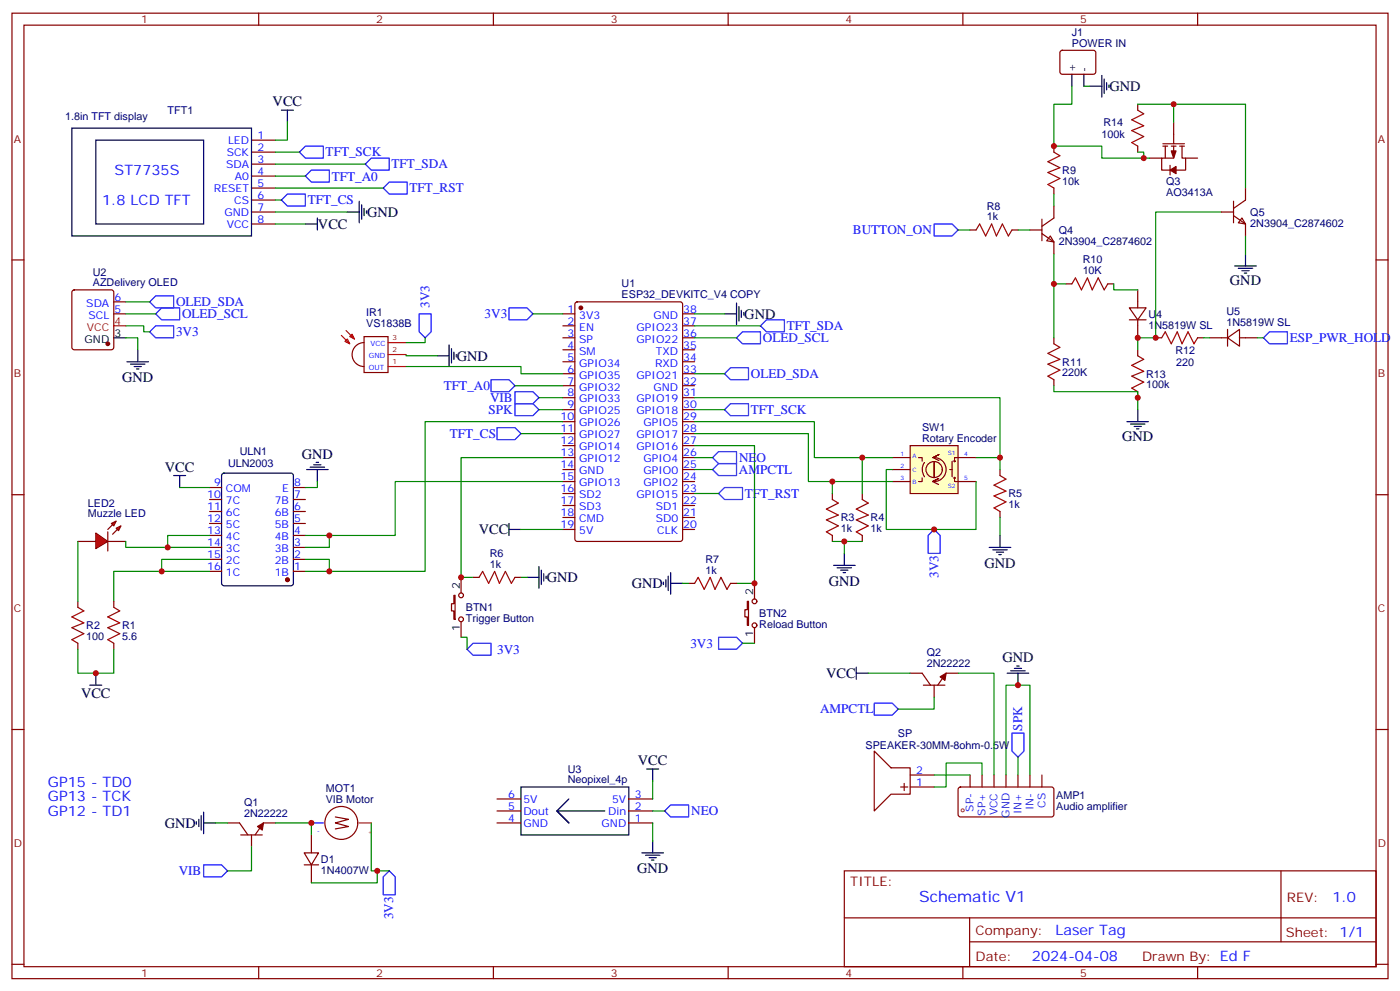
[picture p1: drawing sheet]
<svg xmlns="http://www.w3.org/2000/svg" width="412mm" height="292mm" viewBox="0 0 412 292" stroke-linecap="round" stroke-linejoin="round" font-family="sans-serif">
<g fill="none" stroke="#870000" stroke-width=".35">
<path d="M3.5 3.9h405.4v284.3h-405.4zM7.1 7.4h398.2v277.3h-398.2zM76.2 3.9v3.5M145.3 3.9v3.5M214.5 3.9v3.5M283.6 3.9v3.5M352.8 3.9v3.5M74.1 41.3h7M74.1 44.8h7M74.1 48.3h7M74.1 51.9h7M74.1 55.4h7"/>
<path d="M74.1 58.9h7M3.5 76.6h3.6M74.1 62.4h7M74.1 66h7M405.3 76.6h3.6M21.4 85.6l.5-.2h10.9l.5 .2 .2 .5v16.2l-.2 .5-.5 .2h-10.9l-.5-.2-.2-.5v-16.2zM33.5 92.4h3.5M33.5 88.9h3.5M165.8 92.4h3.5M165.8 96h3.5M165.8 99.5h3.5M169.6 89.1l.4-.2h30.4l.6 .4 .1 69.5-.5 .6-30.6 .1-.6-.5-.1-69.4z"/>
<path d="M201.1 92.4h3.5M201.1 96h3.5M201.1 99.5h3.5M165.8 103h3.5M165.8 106.5h3.5M165.8 110.1h3.5M165.8 113.6h3.5M165.8 117.1h3.5M201.1 103h3.5M201.1 106.5h3.5M201.1 110.1h3.5M201.1 113.6h3.5"/>
<path d="M201.1 117.1h3.5M165.8 120.7h3.5M165.8 124.2h3.5M165.8 127.7h3.5M165.8 131.2h3.5M165.8 134.8h3.5M165.8 138.3h3.5M201.1 120.7h3.5M201.1 124.2h3.5M201.1 127.7h3.5M201.1 131.2h3.5M201.1 134.8h3.5"/>
<path d="M201.1 138.3h3.5M3.5 145.7h3.6M61.7 157.7h3.6M61.7 154.2h3.6M61.7 150.6h3.6M61.7 147.1h3.6M61.7 143.6h3.6M86.4 157.7h3.6M86.4 154.2h3.6M86.4 150.6h3.6M86.4 147.1h3.6M86.4 143.6h3.6"/>
<path d="M165.8 141.8h3.5M165.8 145.3h3.5M165.8 148.9h3.5M165.8 152.4h3.5M165.8 155.9h3.5M201.1 141.8h3.5M201.1 145.3h3.5M201.1 148.9h3.5M201.1 152.4h3.5M201.1 155.9h3.5M405.3 145.7h3.6M61.7 168.3h3.6"/>
<path d="M61.7 164.7h3.6M61.7 161.2h3.6M86.4 168.3h3.6M86.4 164.7h3.6M86.4 161.2h3.6M3.5 214.8h3.6M405.3 214.8h3.6M248.7 256.5h156.6v28.2h-156.6zM377.3 256.5v20.9M248.7 270.3h156.5M285.6 277.4h119.6M285.6 270.3v14.1"/>
<path d="M3.5 284h3.6M76.2 284.7v3.5M145.3 284.7v3.5M214.5 284.7v3.5M283.6 284.7v3.5M352.8 284.7v3.5M405.3 284h3.6"/>
</g>
<g fill="#870000" stroke="#870000" stroke-width=".35">
<circle cx="171.1" cy="90.7" r=".53"/>
<circle cx="31.7" cy="101.2" r=".53"/>
<circle cx="84.7" cy="170.7" r=".53"/>
</g>
<g fill="none" stroke="#000" stroke-width=".35">
<path d="M21.2 37.7h52.9v31.8h-52.9zM82.9 32.5h3.5M84.7 32.5v3.5M28.2 41.3h31.8v24.7h-31.8zM105.8 59.3v6.3M90 66h3.5M93.5 64.2v3.5M102.3 62.4h3.5M106.5 60.3v4.3M107.2 61.4v2.1M107.9 62.1v.7M33.5 99.5h3.5"/>
<path d="M213.4 92.4h3.6M217 89.3v6.3M217.7 90.3v4.2M218.4 91.4v2.1M219.1 92.1v.7M37.4 106.5h6.3M38.5 107.2h4.2M39.5 108h2.1M40.2 108.7h.7M40.6 103v3.5M65.5 139.6l.5-.3h19.7l.7 .5v32l-.4 .7h-20l-.7-.5v-31.9zM90.3 138.3h6.4"/>
<path d="M91.4 137.6h4.2M92.4 136.9h2.1M93.1 136.2h.7M93.5 138.3v3.5M51.2 140.1h3.5M52.9 140.1v3.5M149.9 155.9h3.6M149.9 154.2v3.5"/>
</g>
<g fill="none" stroke="#008700" stroke-width=".35">
<path d="M84.7 36v5.3h-3.6M81.1 44.8h7.1M81.1 48.3h26.5M81.1 51.9h8.9M81.1 55.4h31.8M81.1 58.9h1.8M81.1 66h8.9M81.1 62.4h21.2M37 99.5h3.6v3.5M37 96h5.3v1.7h1.8M37 92.4h8.9M37 88.9h7.1"/>
<path d="M157 92.4h8.8M204.6 92.4h8.8M204.6 96h19.4M204.6 99.5h12.4M151.7 113.6h14.1M204.6 110.1h8.8M153.5 127.7h12.3M165.8 124.2h-40.6v44.1h-35.2M204.6 120.7h8.8M52.9 143.6h8.8M93.5 141.8v1.8h-3.5M153.5 155.9h12.3"/>
<path d="M204.6 145.3h7.1M61.7 168.3h-28.2v8.8M61.7 164.7h-14.1v3.6M90 164.7h7v3.6"/>
</g>
<g fill="none" stroke="#00f" stroke-width=".35">
<path d="M84.7 57.2h5.3v3.5h-5.3l-1.8-1.8zM88.2 44.8l1.8-1.8h5.2v3.6h-5.2zM90 51.9l1.7-1.8h5.3v3.5h-5.3zM107.6 48.3l1.8-1.7h5.3v3.5h-5.3zM112.9 55.4l1.8-1.8h5.2v3.6h-5.2zM44.1 97.7l1.8-1.7h5.3v3.5h-5.3zM44.1 88.9l1.8-1.8h5.3v3.6h-5.3zM47.6 90.7h5.3v3.5h-5.3l-1.7-1.8zM149.9 90.7h5.3l1.8 1.7-1.8 1.8h-5.3zM217 99.5l1.7-1.8h5.3v3.5h-5.3zM224 96l1.8-1.8h5.3v3.5h-5.3zM144.6 111.8h5.3l1.8 1.8-1.8 1.8h-5.3z"/>
<path d="M215.2 108.3h5.3v3.5h-5.3l-1.8-1.7zM146.4 125.9h5.3l1.8 1.8-1.8 1.8h-5.3zM213.4 120.7l1.8-1.8h5.3v3.5h-5.3zM211.7 145.3l1.7-1.7h5.3v3.5h-5.3z"/>
</g>
<path d="M33.5 96h3.5" fill="none" stroke="#f00" stroke-width=".35"/>
<g fill="#f00" stroke="#870000" stroke-width=".35">
<path d="M28.2 157l3.5 2.5-3.5 2.1z"/>
<path d="M31.7 156.6v5.7z"/>
</g>
<g fill="#870000" stroke="#870000" stroke-width=".35">
<path d="M31.7 155.9l1.5-1.4z"/>
<path d="M33.2 157.3l1.4-1.4z"/>
</g>
<g fill="#f00" stroke="#870000" stroke-width=".35">
<path d="M32.8 154.2l1.4-.7-.7 1.4z"/>
<path d="M34.2 155.6l1.4-.7-.7 1.4z"/>
</g>
<path d="M22.9 159.5h5.3M31.7 159.5h5.3M22.9 177.1v1.8M33.5 177.1v1.8M22.9 189.4v1.8M33.5 189.4v1.8" fill="none" stroke="#870000" stroke-width=".35"/>
<path d="M22.9 159.5v17.6M37 159.5v1.7h24.7M61.7 157.7h-12.3v3.5M97 157.7v3.5h-7M165.8 141.8h-49.4v15.9h-26.4M22.9 191.2v7.1h10.6v-7.1" fill="none" stroke="#008700" stroke-width=".35"/>
<path d="M22.9 178.9l1.8 1-3.5 1.8 3.5 1.7-3.5 1.5 3.5 1.7-3.5 1.8 1.7 1M33.5 178.9l1.8 1-3.6 1.8 3.6 1.7-3.6 1.5 3.6 1.7-3.6 1.8 1.8 1" fill="none" stroke="#a10000" stroke-width=".35"/>
<path d="M28.2 198.3v3.5M26.5 201.8h3.5" fill="none" stroke="#000" stroke-width=".35"/>
<path d="M268.1 131.2h14.1v14.1h-14.1z" fill="#ffffc2" stroke="#850000" stroke-width=".35"/>
<g fill="none" stroke="#850000" stroke-width=".35">
<path d="M270.6 134.8h1v1M272.3 136.2a3.7 3.7 0 0 0 0 4.2M274.8 134.8l1.8-.9-1.8 .9 1.8 .8M275.2 134.8a3.5 3.5 0 0 1 3.5 3.5 3.5 3.5 0 0 1-3.5 3.5M275.2 136.1v4.5zM279.8 138.3h.7M280.5 135.8v4.6M282.2 134.8h-1v1M271.6 140.8v1h-1M274.7 141.8l1.8-.9-1.8 .9 1.8 .9M281.2 140.8v1h1"/>
<circle cx="275.2" cy="138.3" r="2.39"/>
<circle cx="281.2" cy="135.8" r=".18"/>
<circle cx="281.2" cy="140.8" r=".18"/>
</g>
<g fill="none" stroke="#870000" stroke-width=".35">
<path d="M312.4 15l.5-.2 9.5 .1 .4 .6-.1 5.9-.6 .5-9.5-.1-.4-.6v-5.7zM335.1 30.7v1.8M345.7 36v6.3M310.4 43v1.8M310.4 55.4v1.8M335.1 43v1.8M338.7 46.6h3.5M342.5 42.3h6.4M342.5 43h1.5M343.3 43v3.6M344.7 48.7v2.8M345 43h1.4"/>
<path d="M345.7 43v3.6h-3.5v3.5h2.5M347.5 43h1.4M348.2 43v3.6h1v3.5h-2.8M349.2 46.6h3.6M363.4 59.3v6.3M366.9 55.4v3.5l-3.5 2.5M285.8 67.7h1.7M298.1 67.7h1.8M303.4 67.7h3.5M306.9 64.6v6.3M306.9 68.8l3.5 2.5v3.5M309.4 69.5l1 1.8-2.1-.4z"/>
<path d="M310.4 60.7v3.5l-3.5 2.5M359.8 62.4h3.6M363.4 63.5l3.5 2.5v3.5M365.8 64.2l1.1 1.8-2.1-.4zM107.2 99.1h7.1v10.6h-7.1zM310.4 99.5v1.7M314 83.6h1.7M326.3 83.6h1.8M332.7 90.7h4.9l-2.5 3.5zM332.7 94.2h4.9M335.1 85.4v5.3M335.1 94.2v5.3"/>
<path d="M340.4 99.5h1.8M352.8 99.5h1.7M356.3 99.5h5.3M361.6 99.5l3.5-2.5v5zM361.6 97v5M365.1 99.5h5.3M107.2 100.9a3.5 3.5 0 0 0-3.5 3.5 3.5 3.5 0 0 0 3.5 3.6M310.4 111.8v1.8M335.1 103v1.8M335.1 115.4v1.7M262.8 138.3h5.3M262.8 134.8h5.3"/>
<path d="M282.2 134.8h5.3M294.6 138.3v1.8M245.2 145.3v1.8M245.2 157.7v1.8M254 145.3v1.8M254 157.7v1.8M262.8 141.8h5.3M282.2 141.8h5.3M294.6 150.6v1.8M133.7 175.3h.4v7.1h-.4v-2.5h-.7v-2.1h.7zM135.8 170v4.6M139.3 170h1.8"/>
<path d="M151.7 170h1.8M202.8 171.8h1.8M215.2 171.8h1.8M220.1 177.1h.4v7.1h-.4v-2.5h-.7v-2.1h.7zM222.2 171.8v4.6M135.8 183.1v4.6M222.2 184.9v4.5M268.1 198.3h3.5l2.5 3.5M282.2 198.3h-3.5l-2.5 3.5M272 201.8h6.3M275.2 201.8v3.5M146.4 238.8h7.1"/>
<path d="M146.4 235.3h7.1M185.2 238.8h7.1M185.2 235.3h7.1M257.5 221.2l5 4.9h5.6v7.8h-5.6l-5 4.9zM265.3 231.8h2.1M266.3 230.7v2.1M268.1 231.8h7.1M268.1 228.2h7.1M282.5 232l.4-.2h27.1l.4 .7v7.7l-.7 .4-27-.1-.5-.6v-7.4zM285.8 228.2v3.6M289.3 228.2v3.6M292.8 228.2v3.6"/>
<path d="M296.3 228.2v3.6M299.9 228.2v3.6M303.4 228.2v3.6M306.9 228.2v3.6M67 242.4h3.6l2.4 3.5M70.9 245.9h6.4M74.1 245.9v3.5M81.1 242.4h-3.5l-2.5 3.5M89.6 251.2h4.2l-2.1 3.5zM89.6 254.7h4.2M91.7 245.9v5.3M91.7 254.7v5.3"/>
<path d="M98.8 240.6l3.9 .7-3.9 1.1 3.9 1-3.9 .7M146.4 242.4h7.1M185.2 242.4h7.1"/>
<circle cx="135.8" cy="175.3" r=".71"/>
<circle cx="222.3" cy="177.1" r=".71"/>
<circle cx="135.8" cy="182.4" r=".71"/>
<circle cx="222.3" cy="184.1" r=".71"/>
<circle cx="100.5" cy="242.4" r="4.9"/>
</g>
<g fill="none" stroke="#008700" stroke-width=".35">
<path d="M315.7 25.4v5.3h-5.3v12.3h14.2v3.6h14.1M319.3 25.4h1.7M335.1 30.7h10.6v5.3M345.7 30.7h21.2v24.7M310.4 57.2v3.5M335.1 44.8h1.8v1.8M282.2 67.7h3.6M299.9 67.7h3.5M310.4 74.8v24.7M359.8 62.4h-19.4v37.1h-5.3v3.5M366.9 69.5v5.3M125.2 99.5v1.4h-5.6"/>
<path d="M310.4 83.6h3.6M328.1 83.6v1.8h7M354.5 99.5h1.8M370.4 99.5h1.8M119.6 108h33.9v2.1h12.3M119.6 104.4v.4h9.2M158.7 117.1h7.1M204.6 117.1h90v17.7h-7.1M310.4 113.6v1.8h24.7v5.3M158.7 120.7h7.1M165.8 134.8h-30v35.2h3.5M204.6 124.2h35.3v10.6h22.9"/>
<path d="M204.6 127.7h33.5v14.1h24.7M204.6 131.2h17.6v40.6h-5.2M204.6 134.8h5.3M204.6 138.3h5.3M254 134.8v10.5M262.8 138.3h-1.7v17.6h26.4v-14.1M294.6 134.8v3.5M245.2 141.8v3.5M245.2 159.5h8.8M248.7 159.5v3.5M294.6 152.4v5.3M153.5 170h1.7"/>
<path d="M201.1 171.8h1.7M135.8 187.7h1.8v3.5M218.7 189.4h3.5M255.8 198.3h12.3M282.2 198.3h10.6v29.9M275.2 205.3v3.5h-10.6M192.3 230v5.3M192.3 238.8h3.5M275.2 228.2h10.6M289.3 228.2v-3.5h-10.6v7.1h-3.5M296.3 228.2v-26.4h7.1v26.4M299.9 223v5.2"/>
<path d="M63.5 242.4h3.5M74.1 249.4v7.1h-7.1M81.1 242.4h10.6v3.5M109.4 242.4v14.1h5.3M111.1 256.5v3.5h-19.4M192.3 242.4v5.2"/>
</g>
<g fill="none" stroke="#00f" stroke-width=".35">
<path d="M275.2 66h5.3l1.7 1.7-1.7 1.8h-5.3zM123.5 92.4h3.5v5.3l-1.8 1.8-1.7-1.8zM372.2 99.5l1.7-1.8h5.3v3.5h-5.3zM151.7 118.9h5.3l1.7 1.8-1.7 1.7h-5.3zM151.7 115.4h5.3l1.7 1.7-1.7 1.8h-5.3zM209.9 134.8l1.8-1.8h5.3v3.5h-5.3zM209.9 138.3l1.8-1.8h5.3v3.6h-5.3zM275.2 155.9l1.7 1.8v5.3h-3.5v-5.3zM137.6 191.2l1.7-1.8h5.3v3.6h-5.3zM211.7 187.7h5.3l1.7 1.7-1.7 1.8h-5.3zM257.5 207.1h5.3l1.8 1.7-1.8 1.8h-5.3zM298.1 215.9h3.5v5.3l-1.7 1.8-1.8-1.8z"/>
<path d="M195.8 238.8l1.8-1.7h5.2v3.5h-5.2zM60 254.7h5.3l1.7 1.8-1.7 1.7h-5.3zM91.7 242.4h3.5M114.7 256.5l1.7 1.7v5.3h-3.5v-5.3z"/>
</g>
<path d="M335.1 32.5l1.8 1-3.5 1.8 3.5 1.7-3.5 1.5 3.5 1.7-3.5 1.8 1.7 1M310.4 44.8l1.8 1.1-3.5 1.7 3.5 1.8-3.5 1.4 3.5 1.8-3.5 1.7 1.7 1.1M287.5 67.7l1.1-1.7 1.7 3.5 1.8-3.5 1.4 3.5 1.8-3.5 1.7 3.5 1.1-1.8M315.7 83.6l1.1-1.8 1.8 3.6 1.7-3.6 1.4 3.6 1.8-3.6 1.8 3.6 1-1.8M342.2 99.5l1.1-1.8 1.7 3.5 1.8-3.5 1.4 3.5 1.8-3.5 1.7 3.5 1.1-1.7M310.4 101.2l1.8 1.1-3.5 1.8 3.5 1.7-3.5 1.4 3.5 1.8-3.5 1.8 1.7 1M335.1 104.8l1.8 1-3.5 1.8 3.5 1.8-3.5 1.4 3.5 1.7-3.5 1.8 1.7 1.1M245.2 147.1l1.7 1.1-3.5 1.7 3.5 1.8-3.5 1.4 3.5 1.8-3.5 1.7 1.8 1.1M254 147.1l1.8 1.1-3.6 1.7 3.6 1.8-3.6 1.4 3.6 1.8-3.6 1.7 1.8 1.1M294.6 140.1l1.7 1-3.5 1.8 3.5 1.7-3.5 1.5 3.5 1.7-3.5 1.8 1.8 1M141.1 170l1.1-1.7 1.7 3.5 1.8-3.5 1.4 3.5 1.8-3.5 1.7 3.5 1.1-1.8M204.6 171.8l1.1-1.8 1.7 3.6 1.8-3.6 1.4 3.6 1.8-3.6 1.7 3.6 1.1-1.8" fill="none" stroke="#a10000" stroke-width=".35"/>
<g fill="none" stroke="#000" stroke-width=".35">
<path d="M315.7 21.9v3.5M319.3 21.9v3.5M321 25.4h3.6M324.6 22.2v6.4M325.3 23.3v4.2M326 24.3v2.2M326.7 25v.8M363.7 78.3h6.4M364.8 79h4.2M365.8 79.7h2.1M366.9 74.8v3.5M366.5 80.4h.7"/>
<path d="M128.8 104.8h3.5M132.3 101.6v6.4M133 102.7v4.2M133.7 103.7v2.1M134.4 104.4v.7M332 124.2h6.3M333 124.9h4.3M334.1 125.6h2.1M334.8 126.3h.7M335.1 120.7v3.5M294.6 157.7v3.5M155.2 170h3.5"/>
<path d="M158.7 166.9v6.3M159.5 167.9v4.3M160.2 169v2.1M160.9 169.7v.7M195.4 171.4v.8M196.1 170.7v2.2M196.8 169.7v4.2M197.6 171.8h3.5M197.6 168.6v6.4M245.5 166.5h6.4M246.6 167.2h4.2M247.6 167.9h2.2"/>
<path d="M248.4 168.6h.7M248.7 163v3.5M291.4 161.2h6.3M292.5 161.9h4.2M293.5 162.6h2.1M294.2 163.3h.7M252.2 198.3h3.6M252.2 196.5v3.5M296.7 198.3h6.3M297.7 197.6h4.3M298.8 196.9h2.1M299.5 196.1h.7"/>
<path d="M299.9 198.3v3.5M60 239.2v6.3M153.5 231.8h31.7v14.1h-31.7zM167.6 235.3l-3.6 3.5 3.6 3.6-3.6-3.6h14.2M190.5 226.5h3.5M192.3 226.5v3.5M57.9 242v.7M58.6 241.3v2.1M59.3 240.2v4.3M60 242.4h3.5M189.1 251.2h6.3M190.1 251.9h4.3"/>
<path d="M191.2 252.6h2.1M191.9 253.3h.7M192.3 247.6v3.6"/>
</g>
<path d="M100.5 98.8l2.5 2.4M102 97.4l2.4 2.4M103 99.1l.7-.7 .7 1.4zM101.6 100.5l.7-.7 .7 1.4zM114.3 104.4h5.3M114.3 100.9h5.3M114.3 108h5.3M105.8 242.4h3.6" fill="none" stroke="#f00" stroke-width=".35"/>
<g fill="#870000" stroke="#870000" stroke-width=".35">
<path d="M75.8 243.4l1.8-1-.3 2.1z"/>
<path d="M276.9 199.3l1.8-1-.4 2.1z"/>
<path d="M345 44.5h1.4l-.7 2.1z"/>
<path d="M344.7 50.1l1.7-1.1v2.2z"/>
</g>
<g fill="#c00">
<circle cx="97" cy="168.3" r=".88"/>
<circle cx="47.6" cy="168.3" r=".88"/>
<circle cx="49.4" cy="161.2" r=".88"/>
<circle cx="28.2" cy="198.3" r=".88"/>
<circle cx="97" cy="157.7" r=".88"/>
<circle cx="275.2" cy="155.9" r=".88"/>
<circle cx="254" cy="134.8" r=".88"/>
<circle cx="245.2" cy="141.8" r=".88"/>
<circle cx="294.6" cy="134.8" r=".88"/>
<circle cx="248.7" cy="159.5" r=".88"/>
<circle cx="222.3" cy="171.8" r=".88"/>
<circle cx="135.8" cy="170" r=".88"/>
<circle cx="299.9" cy="201.8" r=".88"/>
<circle cx="91.7" cy="242.4" r=".88"/>
<circle cx="111.1" cy="256.5" r=".88"/>
<circle cx="310.4" cy="83.6" r=".88"/>
<circle cx="310.4" cy="43" r=".88"/>
<circle cx="336.9" cy="46.6" r=".88"/>
<circle cx="335.1" cy="99.5" r=".88"/>
<circle cx="335.1" cy="117.1" r=".88"/>
<circle cx="345.7" cy="30.7" r=".88"/>
<circle cx="340.4" cy="99.5" r=".88"/>
</g>
<text font-size="4.6" fill="#00f" x="270.8" y="265.5">Schematic V1</text>
<g font-size="4.2">
<text x="326.8" y="26.8">GND</text>
<text x="80.3" y="31.3">VCC</text>
<text x="108.1" y="63.9">GND</text>
<text x="93.7" y="67.4">VCC</text>
<text x="362.3" y="84">GND</text>
<text x="219.3" y="93.8">GND</text>
<text x="134.6" y="106.2">GND</text>
<text x="36" y="112.6">GND</text>
<text x="330.6" y="129.8">GND</text>
<text x="88.9" y="135.1">GND</text>
<text x="48.6" y="139">VCC</text>
<text x="141" y="157.3">VCC</text>
<text x="290" y="167.3">GND</text>
<text x="161" y="171.4">GND</text>
<text x="186.1" y="173.2">GND</text>
<text x="244.1" y="172.6">GND</text>
<text x="295.3" y="195">GND</text>
<text x="243.4" y="199.7">VCC</text>
<text x="23.9" y="205.7">VCC</text>
<text x="187.9" y="225.4">VCC</text>
<text x="48.5" y="243.8">GND</text>
<text x="187.7" y="257.2">GND</text>
</g>
<g font-size="4.2" fill="#00f">
<text x="33.8" y="51.6">ST7735S</text>
<text x="30.1" y="60.4">1.8 LCD TFT</text>
<text x="14.1" y="231.8">GP15 - TD0</text>
<text x="14.1" y="236">GP13 - TCK</text>
<text x="14.1" y="240.2">GP12 - TD1</text>
<text x="392.5" y="265.7">1.0</text>
<text x="310.9" y="275.3">Laser Tag</text>
<text x="304" y="283.1">2024-04-08</text>
</g>
<g font-size="3.9" fill="#00f">
<text x="95.9" y="46">TFT_SCK</text>
<text x="97.7" y="53.2">TFT_A0</text>
<text x="115.4" y="49.6">TFT_SDA</text>
<text x="120.6" y="56.7">TFT_RST</text>
<text x="90.7" y="60.2">TFT_CS</text>
<text x="251.3" y="69">BUTTON_ON</text>
<text x="51.9" y="90.2">OLED_SDA</text>
<text x="53.6" y="93.7">OLED_SCL</text>
<text x="126.5" y="90.6" transform="rotate(-90 126.5 90.6)">3V3</text>
<text x="142.7" y="93.6">3V3</text>
<text x="51.9" y="99">3V3</text>
<text x="224.7" y="100.8">OLED_SCL</text>
<text x="231.8" y="97.2">TFT_SDA</text>
<text x="379.9" y="100.7">ESP_PWR_HOLD</text>
<text x="221.2" y="111.3">OLED_SDA</text>
<text x="130.8" y="114.9">TFT_A0</text>
<text x="144.4" y="118.4">VIB</text>
<text x="143.9" y="121.9">SPK</text>
<text x="221.2" y="121.9">TFT_SCK</text>
<text x="132.5" y="129">TFT_CS</text>
<text x="217.7" y="136">NEO</text>
<text x="217.7" y="139.5">AMPCTL</text>
<text x="219.4" y="146.6">TFT_RST</text>
<text x="276.4" y="170.2" transform="rotate(-90 276.4 170.2)">3V3</text>
<text x="203.4" y="190.7">3V3</text>
<text x="146.5" y="192.5">3V3</text>
<text x="241.6" y="210.1">AMPCTL</text>
<text x="301.1" y="215.2" transform="rotate(-90 301.1 215.2)">SPK</text>
<text x="203.6" y="240.1">NEO</text>
<text x="52.6" y="257.7">VIB</text>
<text x="115.8" y="270.7" transform="rotate(-90 115.8 270.7)">3V3</text>
</g>
<g font-size="3.9" fill="#800">
<text x="250.5" y="261.1">TITLE:</text>
<text x="379.1" y="265.7">REV:</text>
<text x="287.4" y="275.3">Company:</text>
<text x="378.7" y="275.9">Sheet: 1/1</text>
<text x="287.4" y="282.9">Date:</text>
<text x="336.4" y="283">Drawn By: Ed F</text>
</g>
<g font-size="3.2" fill="#800">
<text x="41.6" y="6.9">1</text>
<text x="110.8" y="6.9">2</text>
<text x="179.9" y="6.9">3</text>
<text x="249.1" y="6.9">4</text>
<text x="318.2" y="6.9">5</text>
<text x="4.1" y="42">A</text>
<text x="405.9" y="42">A</text>
<text x="4.1" y="111.1">B</text>
<text x="405.9" y="111.1">B</text>
<text x="4.1" y="180.3">C</text>
<text x="405.9" y="180.3">C</text>
<text x="4.1" y="249.4">D</text>
<text x="405.9" y="249.4">D</text>
<text x="41.6" y="287.7">1</text>
<text x="110.8" y="287.7">2</text>
<text x="179.9" y="287.7">3</text>
<text x="249.1" y="287.7">4</text>
<text x="318.2" y="287.7">5</text>
</g>
<g font-size="3.2" fill="#000080">
<text x="315.8" y="10.6">J1</text>
<text x="315.8" y="13.8">POWER IN</text>
<text x="19.2" y="35.4">1.8in TFT display</text>
<text x="49.4" y="33.5">TFT1</text>
<text x="324.5" y="40.7">100k</text>
<text x="325.1" y="37.1">R14</text>
<text x="312.9" y="51.2">R9</text>
<text x="312.9" y="54.4">10k</text>
<text x="343.5" y="57.7">AO3413A</text>
<text x="343.5" y="54.5">Q3</text>
<text x="290.7" y="64.9">1k</text>
<text x="290.7" y="61.7">R8</text>
<text x="368.3" y="63.6">Q5</text>
<text x="311.9" y="68.9">Q4</text>
<text x="368.3" y="66.8">2N3904_C2874602</text>
<text x="311.9" y="72.1">2N3904_C2874602</text>
<text x="318.9" y="77.6">R10</text>
<text x="27.4" y="81.1">U2</text>
<text x="318.9" y="80.8">10K</text>
<text x="27.4" y="84.3">AZDelivery OLED</text>
<text x="183.1" y="87.8">ESP32_DEVKITC_V4 COPY</text>
<text x="183.1" y="84.7">U1</text>
<text x="107.9" y="93.1">IR1</text>
<text x="338.3" y="93.6">U4</text>
<text x="361.3" y="96">1N5819W SL</text>
<text x="361.3" y="92.8">U5</text>
<text x="107.9" y="96.3">VS1838B</text>
<text x="338.3" y="96.8">1N5819W SL</text>
<text x="312.9" y="107.7">R11</text>
<text x="346.2" y="104.2">R12</text>
<text x="346.5" y="107.7">220</text>
<text x="312.9" y="110.9">220K</text>
<text x="337.6" y="111.2">R13</text>
<text x="337.6" y="114.4">100k</text>
<text x="271.6" y="130.2">Rotary Encoder</text>
<text x="271.6" y="127">SW1</text>
<text x="67.2" y="137.7">ULN2003</text>
<text x="70.6" y="134.1">ULN1</text>
<text x="25.9" y="149.2">LED2</text>
<text x="297" y="149.7">1k</text>
<text x="297" y="146.5">R5</text>
<text x="25.9" y="152.4">Muzzle LED</text>
<text x="247.6" y="153.5">R3</text>
<text x="256.5" y="153.5">R4</text>
<text x="247.6" y="156.7">1k</text>
<text x="256.5" y="156.7">1k</text>
<text x="144.3" y="167.2">1k</text>
<text x="144.3" y="164">R6</text>
<text x="207.8" y="165.8">R7</text>
<text x="207.8" y="169">1k</text>
<text x="137.2" y="180">BTN1</text>
<text x="25.4" y="185.3">R2</text>
<text x="36" y="185.3">R1</text>
<text x="137.2" y="183.2">Trigger Button</text>
<text x="223.7" y="184.9">Reload Button</text>
<text x="223.7" y="181.7">BTN2</text>
<text x="25.4" y="188.5">100</text>
<text x="36" y="188.5">5.6</text>
<text x="273" y="196.5">2N22222</text>
<text x="273" y="193.3">Q2</text>
<text x="255" y="220.6">SPEAKER-30MM-8ohm-0.5W</text>
<text x="264.5" y="216.9">SP</text>
<text x="167.2" y="227.5">U3</text>
<text x="96" y="233.3">MOT1</text>
<text x="167.2" y="230.7">Neopixel_4p</text>
<text x="71.9" y="237.4">Q1</text>
<text x="96" y="236.4">VIB Motor</text>
<text x="311.1" y="238.4">Audio amplifier</text>
<text x="311.1" y="235.2">AMP1</text>
<text x="71.9" y="240.6">2N22222</text>
<text x="94.5" y="257.3">1N4007W</text>
<text x="94.5" y="254.1">D1</text>
</g>
<g font-size="3.2">
<text x="316.8" y="21.2" transform="rotate(-90 316.8 21.2)">+</text>
<text x="320.3" y="21.2" transform="rotate(-90 320.3 21.2)">-</text>
<text x="24.9" y="100.9">GND</text>
<text x="33.7" y="99.1">3</text>
<text x="135.5" y="173.6" transform="rotate(-90 135.5 173.6)">2</text>
<text x="221.9" y="175.3" transform="rotate(-90 221.9 175.3)">2</text>
<text x="135.5" y="185.8" transform="rotate(-90 135.5 185.8)">1</text>
<text x="221.9" y="187.6" transform="rotate(-90 221.9 187.6)">1</text>
</g>
<g font-size="3.2" fill="#00f">
<text x="75.8" y="40.9">1</text>
<text x="66.8" y="45.9">SCK</text>
<text x="67.2" y="42.3">LED</text>
<text x="75.8" y="44.5">2</text>
<text x="75.8" y="48">3</text>
<text x="66.6" y="49.4">SDA</text>
<text x="69.2" y="52.9">A0</text>
<text x="75.8" y="51.5">4</text>
<text x="63" y="56.4">RESET</text>
<text x="69" y="60">CS</text>
<text x="75.8" y="55">5</text>
<text x="75.8" y="58.6">6</text>
<text x="66.1" y="63.5">GND</text>
<text x="75.8" y="62.1">7</text>
<text x="75.8" y="65.6">8</text>
<text x="66.8" y="67">VCC</text>
<text x="33.7" y="88.5">6</text>
<text x="25.4" y="90.3">SDA</text>
<text x="26.1" y="93.8">SCL</text>
<text x="33.7" y="92.1">5</text>
<text x="167.1" y="95.6">2</text>
<text x="167.1" y="92.1">1</text>
<text x="170.6" y="93.8">3V3</text>
<text x="192.5" y="93.8">GND</text>
<text x="201.3" y="92.1">38</text>
<text x="201.3" y="95.6">37</text>
<text x="167.1" y="99.1">3</text>
<text x="170.6" y="100.9">SP</text>
<text x="170.6" y="97.4">EN</text>
<text x="187.5" y="97.4">GPIO23</text>
<text x="187.5" y="100.9">GPIO22</text>
<text x="201.3" y="99.1">36</text>
<text x="167.1" y="106.2">5</text>
<text x="167.1" y="102.7">4</text>
<text x="170.6" y="108">GPIO34</text>
<text x="170.6" y="104.4">SM</text>
<text x="193" y="108">RXD</text>
<text x="193.2" y="104.4">TXD</text>
<text x="201.3" y="102.7">35</text>
<text x="201.3" y="106.2">34</text>
<text x="167.1" y="113.2">7</text>
<text x="167.1" y="109.7">6</text>
<text x="170.6" y="111.5">GPIO35</text>
<text x="187.5" y="111.5">GPIO21</text>
<text x="201.3" y="109.7">33</text>
<text x="201.3" y="113.2">32</text>
<text x="167.1" y="116.8">8</text>
<text x="170.6" y="118.5">GPIO33</text>
<text x="170.6" y="115">GPIO32</text>
<text x="187.5" y="118.5">GPIO19</text>
<text x="192.5" y="115">GND</text>
<text x="201.3" y="116.8">31</text>
<text x="165.1" y="123.8">10</text>
<text x="167.1" y="120.3">9</text>
<text x="170.6" y="125.6">GPIO26</text>
<text x="170.6" y="122.1">GPIO25</text>
<text x="187.5" y="122.1">GPIO18</text>
<text x="189.6" y="125.6">GPIO5</text>
<text x="201.3" y="120.3">30</text>
<text x="201.3" y="123.8">29</text>
<text x="165.1" y="130.9">12</text>
<text x="165.1" y="127.4">11</text>
<text x="170.6" y="129.1">GPIO27</text>
<text x="187.5" y="129.1">GPIO17</text>
<text x="201.3" y="127.4">28</text>
<text x="201.3" y="130.9">27</text>
<text x="165.1" y="137.9">14</text>
<text x="165.1" y="134.4">13</text>
<text x="170.6" y="136.2">GPIO12</text>
<text x="170.6" y="132.6">GPIO14</text>
<text x="187.5" y="132.6">GPIO16</text>
<text x="189.6" y="136.2">GPIO4</text>
<text x="201.3" y="134.4">26</text>
<text x="201.3" y="137.9">25</text>
<text x="63.1" y="143.2">9</text>
<text x="86.6" y="143.2">8</text>
<text x="165.1" y="141.5">15</text>
<text x="170.6" y="143.2">GPIO13</text>
<text x="170.6" y="139.7">GND</text>
<text x="189.6" y="139.7">GPIO0</text>
<text x="189.6" y="143.2">GPIO2</text>
<text x="201.3" y="141.5">24</text>
<text x="61.1" y="146.8">10</text>
<text x="66.6" y="145">COM</text>
<text x="66.6" y="148.5">7C</text>
<text x="80.9" y="148.5">7B</text>
<text x="83.1" y="145">E</text>
<text x="86.6" y="146.8">7</text>
<text x="165.1" y="148.5">17</text>
<text x="165.1" y="145">16</text>
<text x="170.6" y="146.8">SD2</text>
<text x="187.5" y="146.8">GPIO15</text>
<text x="201.3" y="145">23</text>
<text x="201.3" y="148.5">22</text>
<text x="61.1" y="150.3">11</text>
<text x="61.1" y="153.8">12</text>
<text x="66.6" y="152">6C</text>
<text x="66.6" y="155.6">5C</text>
<text x="80.9" y="155.6">5B</text>
<text x="80.9" y="152">6B</text>
<text x="86.6" y="153.8">5</text>
<text x="86.6" y="150.3">6</text>
<text x="165.1" y="155.6">19</text>
<text x="165.1" y="152">18</text>
<text x="170.6" y="153.8">CMD</text>
<text x="170.6" y="150.3">SD3</text>
<text x="193.1" y="150.3">SD1</text>
<text x="193.1" y="153.8">SD0</text>
<text x="201.3" y="152">21</text>
<text x="201.3" y="155.6">20</text>
<text x="61.1" y="157.3">13</text>
<text x="61.1" y="160.9">14</text>
<text x="66.6" y="159.1">4C</text>
<text x="80.9" y="159.1">4B</text>
<text x="86.6" y="160.9">3</text>
<text x="86.6" y="157.3">4</text>
<text x="170.6" y="157.3">5V</text>
<text x="193.6" y="157.3">CLK</text>
<text x="61.1" y="164.4">15</text>
<text x="61.1" y="167.9">16</text>
<text x="66.6" y="162.6">3C</text>
<text x="66.6" y="166.2">2C</text>
<text x="80.9" y="166.2">2B</text>
<text x="80.9" y="162.6">3B</text>
<text x="86.6" y="167.9">1</text>
<text x="86.6" y="164.4">2</text>
<text x="66.6" y="169.7">1C</text>
<text x="80.9" y="169.7">1B</text>
<text x="269.9" y="227.9">2</text>
<text x="269.9" y="231.4">1</text>
<text x="149.7" y="238.5">5</text>
<text x="149.7" y="234.9">6</text>
<text x="154.2" y="239.9">Dout</text>
<text x="154.2" y="236.4">5V</text>
<text x="179.2" y="239.9">Din</text>
<text x="180.3" y="236.4">5V</text>
<text x="187" y="238.5">2</text>
<text x="187" y="234.9">3</text>
<text x="149.7" y="242">4</text>
<text x="154.2" y="243.4">GND</text>
<text x="177.2" y="243.4">GND</text>
<text x="187" y="242">1</text>
</g>
<g font-size="3.2" fill="#f00">
<text x="33.7" y="95.6">4</text>
<text x="25.6" y="97.4">VCC</text>
</g>
<g font-size="3.2" fill="#03c">
<text x="286.8" y="239.1" transform="rotate(-90 286.8 239.1)">SP-</text>
<text x="300.9" y="239.8" transform="rotate(-90 300.9 239.8)">IN+</text>
<text x="304.4" y="238.7" transform="rotate(-90 304.4 238.7)">IN-</text>
<text x="308" y="237.9" transform="rotate(-90 308 237.9)">CS</text>
<text x="290.3" y="240.2" transform="rotate(-90 290.3 240.2)">SP+</text>
<text x="293.9" y="240.1" transform="rotate(-90 293.9 240.1)">VCC</text>
<text x="297.4" y="240.8" transform="rotate(-90 297.4 240.8)">GND</text>
</g>
<g font-size="2.1" fill="#00f">
<text x="109.1" y="101.9">VCC</text>
<text x="108.7" y="105.5">GND</text>
<text x="108.7" y="109">OUT</text>
</g>
<g font-size="2.1" fill="#800">
<text x="115.6" y="100.2">3</text>
<text x="115.6" y="103.7">2</text>
<text x="115.6" y="107.3">1</text>
</g>
<g font-size="1.8" fill="#00f">
<text x="265.2" y="137.9">2</text>
<text x="265.2" y="134.4">1</text>
<text x="268.8" y="134.8">A</text>
<text x="279.2" y="134.1">S1</text>
<text x="284" y="134.4">4</text>
<text x="265.2" y="141.5">3</text>
<text x="268.8" y="139">C</text>
<text x="268.8" y="142.5">B</text>
<text x="279.2" y="143.6">S2</text>
<text x="284" y="141.5">5</text>
<text x="93.4" y="245.2">-</text>
</g>
<text font-size="1.8" fill="#f00" x="108.4" y="245.5">+</text>
</svg>
